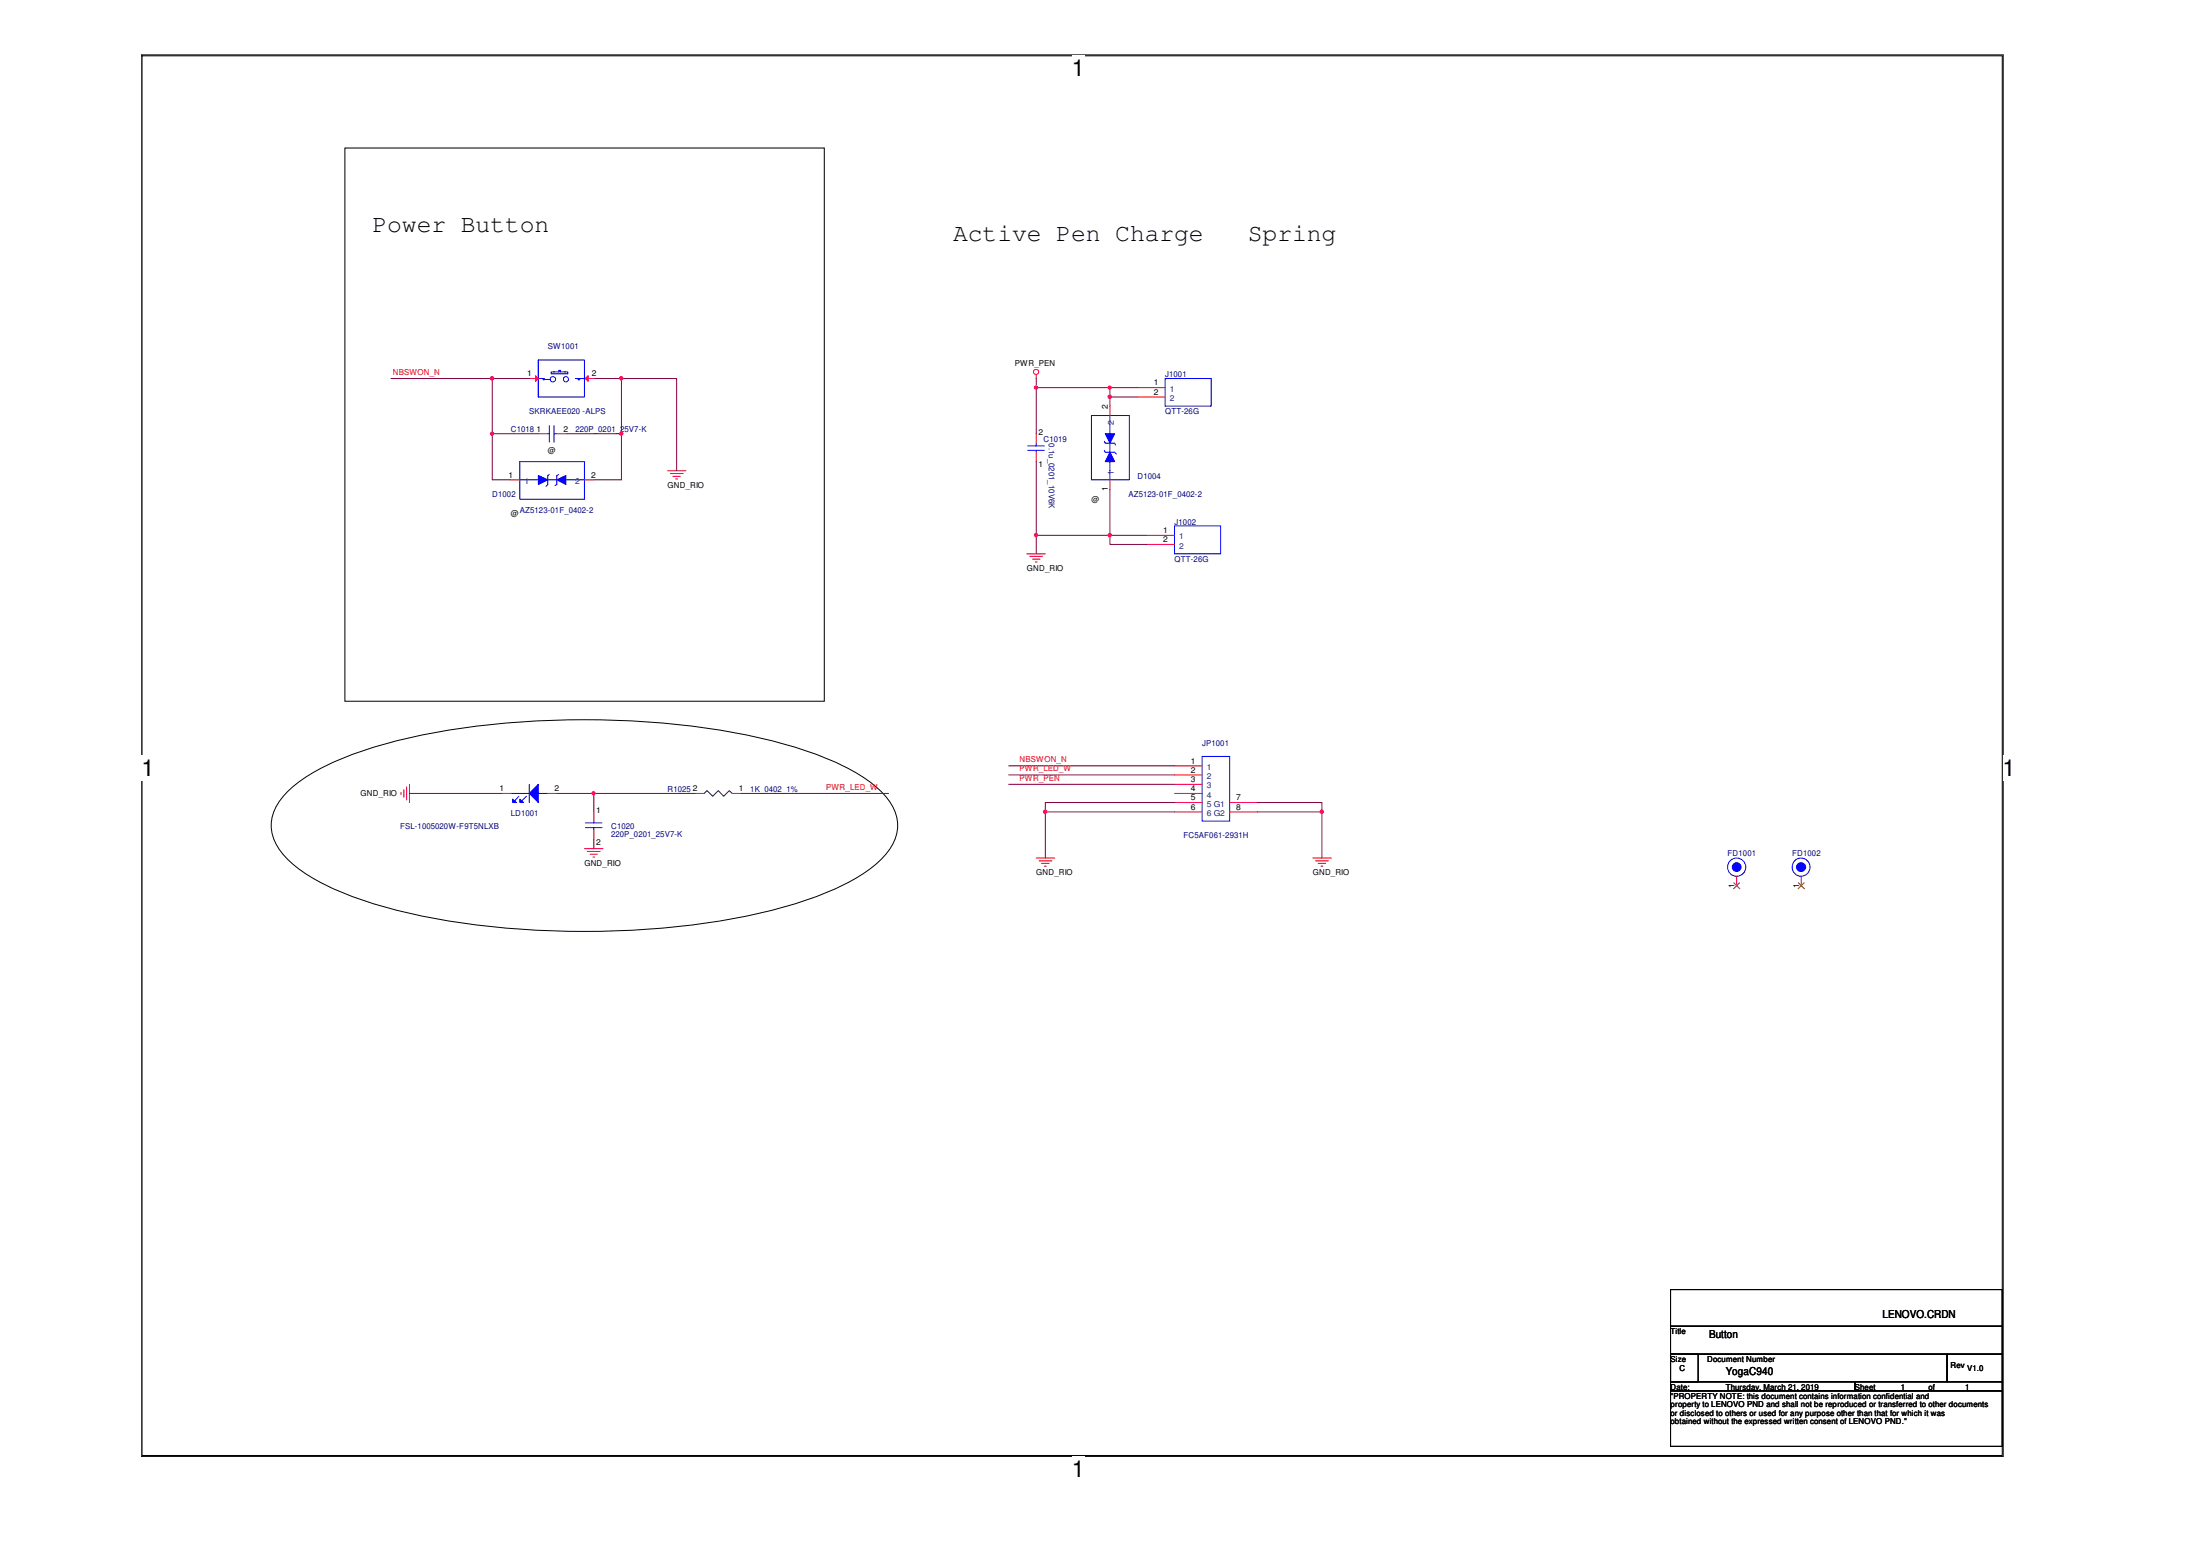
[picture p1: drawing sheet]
<svg xmlns="http://www.w3.org/2000/svg" width="297mm" height="210mm" viewBox="0 0 297 210" stroke-linecap="round" stroke-linejoin="round" font-family="sans-serif">
<path d="M19 7.4h251.5v189.2h-251.4zM19.2 7.5h251.1v189h-251.1z" fill="none" stroke="#000" stroke-width=".14"/>
<g fill="#fff">
<path d="M144.7 7.5h1.8v3.5h-1.8z"/>
<path d="M144.7 196.6h1.8v2.8h-1.8z"/>
<path d="M19.1 102h1.7v3.5h-1.7z"/>
<path d="M270.4 102h1.7v3.5h-1.7z"/>
</g>
<path d="M46.6 20h64.7v74.7h-64.7zM38.4 107.3a22.5 22.5 0 0 1 8.6-5.2 85.7 85.7 0 0 1 25.7-4.8 107.2 107.2 0 0 1 33.9 3.4 35.6 35.6 0 0 1 10.7 4.7 9.2 9.2 0 0 1 3.8 5 5.7 5.7 0 0 1-1.7 5.1 22.6 22.6 0 0 1-8.6 5.3 85.5 85.5 0 0 1-25.6 4.8 111.2 111.2 0 0 1-31.7-2.8 40.4 40.4 0 0 1-13-5.4 9.3 9.3 0 0 1-3.8-4.9 5.7 5.7 0 0 1 1.7-5.2zM225.6 174.1h44.7v4.9h-44.7zM225.6 179h44.7v3.8h-44.7zM225.6 182.8h3.7v3.7h-3.7zM225.6 182.8h37.3v3.7h-37.3zM225.6 186.5h24.8v1.2h-24.8zM225.6 187.7h44.7v7.5h-44.7zM250.4 186.5h19.9v1.2h-19.9zM262.9 182.8h7.4v3.7h-7.4z" fill="none" stroke="#000" stroke-width=".14"/>
<g fill="none" stroke="#f00" stroke-width=".14">
<path d="M139.9 50.6v.5M90.1 63.5h2.5M90.5 63.9h1.7M90.8 64.3h1.1M91.2 64.6h.3M138.6 74.8h2.5M139 75.1h1.8M139.4 75.5h1M139.8 75.9h.2M54.1 107v.2M54.5 106.6v1M54.9 106.2v1.8"/>
<path d="M55.3 105.9v2.4M78.9 114.6h2.5M79.3 114.9h1.7M79.7 115.3h.9M80.1 115.7h.2M139.9 115.8h2.5M140.3 116.2h1.7M140.6 116.5h1M141 116.9h.3M177.2 115.8h2.5M177.6 116.2h1.8M178 116.5h1"/>
<path d="M178.4 116.9h.2"/>
<circle cx="139.9" cy="50.2" r=".36"/>
</g>
<path d="M70.2 62.3h8.7v5.1h-8.7zM71.5 64.8h1.2M74 64.8h1.2M77.7 64.8h1.2" fill="none" stroke="#00f" stroke-width=".14"/>
<path d="M75.2 64.8l1.2-.6v1.2z" fill="#00f"/>
<path d="M75.2 64.8l1.2-.6v1.2zM75.4 64l-.2 .2v1.2l-.3 .1M76.4 64.8h1.3" fill="none" stroke="#00f" stroke-width=".14"/>
<path d="M72.7 64.2l1.3 .6-1.3 .6z" fill="#00f"/>
<g fill="none" stroke="#00f" stroke-width=".14">
<path d="M72.7 48.6v5h6.2v-5h-6.2v5M72.7 51.1h.7M73.3 51.1h.2v.2h-.2zM73.4 51.2h.9M74.4 50.2h2.3v.3h-2.3zM75.4 50.2v-.2h.3v.2M78.1 51.1h.1v.2h-.1zM78.9 51.1h-1.2h1.3M157.3 51.1h6.2v3.7h-6.2zM70.2 64.8h1.3M72.7 64.2l1.3 .6-1.3 .6zM74.2 64l-.2 .2v1.2l-.3 .3"/>
<path d="M158.6 71h6.2v3.8h-6.2z"/>
<circle cx="74.6" cy="51.2" r=".37"/>
<circle cx="76.4" cy="51.2" r=".35"/>
</g>
<path d="M153.6 52.3h3.7M153.6 53.6h3.7M69 64.8h1.2M78.9 64.8h1.3M154.9 72.3h3.7M154.9 73.5h3.7M93.9 107.1h1.2M98.8 107.1h1.3" fill="none" stroke="#f00" stroke-width=".14"/>
<path d="M95.1 107.1l.4-.4 .7 .8 .8-.8 .7 .8 .8-.8 .3 .4" fill="none" stroke="#400040" stroke-width=".14"/>
<path d="M79 51.1l.4-.4v.8z" fill="#f00"/>
<path d="M79 51.1l.4-.4v.8zM79 51.1h1.3" fill="none" stroke="#f00" stroke-width=".14"/>
<path d="M72.3 50.7l.4 .4-.4 .4z" fill="#f00"/>
<path d="M71.5 51.1h1.2M72.3 50.7l.4 .4-.4 .4zM72.7 58.5h1.3M75.2 58.5h1.2" fill="none" stroke="#f00" stroke-width=".14"/>
<path d="M74 58.5h.2M74.2 57.4v2.3M74.8 57.4v2.3M74.8 58.5h.4" fill="none" stroke="#00f" stroke-width=".14"/>
<path d="M70.2 107.9l.5 .4h-.5z" fill="#00f"/>
<path d="M70.2 107.9l.5 .4h-.5z" fill="none" stroke="#00f" stroke-width=".14"/>
<path d="M71.5 107.1l1.2-1.2v2.4z" fill="#00f"/>
<path d="M71.5 107.1l1.2-1.2v2.4z" fill="none" stroke="#00f" stroke-width=".14"/>
<path d="M69.2 107.9l.5 .4h-.5z" fill="#00f"/>
<path d="M147.4 56.1h5.1v8.7h-5.1zM149.9 56.1v1.2M149.9 59.8v1.2M149.9 62.3v1.2M69 107.1h2.5M69.2 107.9l.5 .4h-.5zM70.1 107.5l-.6 .6M71.1 107.5l-.7 .6M71.5 105.9v2.4M72.7 107.1h1.3M162.3 102.1h3.7v8.7h-3.7z" fill="none" stroke="#00f" stroke-width=".14"/>
<path d="M67.7 107.1h1.3M74 107.1h1.2M158.6 103.4h3.7M158.6 104.6h3.7M158.6 105.9h3.7M158.6 107.1h3.7M158.6 108.3h3.7M158.6 109.6h3.7M166 108.3h3.8M166 109.6h3.8" fill="none" stroke="#f00" stroke-width=".14"/>
<path d="M149.2 58.5h1.3l-.6 1.3z" fill="#00f"/>
<path d="M149.1 59.6l.1 .2h1.3l.1 .3M149.2 58.5h1.3l-.6 1.3zM149.9 57.3v1.2" fill="none" stroke="#00f" stroke-width=".14"/>
<path d="M149.9 61l.6 1.3h-1.3z" fill="#00f"/>
<path d="M139.9 59.8v.4M138.8 60.2h2.2M138.8 60.8h2.2M139.9 60.8v.2M149.1 60.8l.1 .2h1.3l.2 .3M149.9 63.5v1.3M149.9 61l.6 1.3h-1.3zM79 111.7h2.3M79 111.1h2.3M80.2 110.8v.3M80.2 111.7v.4" fill="none" stroke="#00f" stroke-width=".14"/>
<path d="M139.9 58.5v1.3M149.9 54.8v1.3M139.9 61v1.3M149.9 64.8v1.2M80.2 109.6v1.2M80.2 112.1v1.2" fill="none" stroke="#f00" stroke-width=".14"/>
<circle cx="234.5" cy="117" r=".59" fill="#00f"/>
<g fill="none" stroke="#00f" stroke-width=".14">
<circle cx="234.5" cy="117.1" r="1.23"/>
<circle cx="234.5" cy="117" r=".59"/>
</g>
<path d="M234.5 118.3v1.2" fill="none" stroke="#f00" stroke-width=".14"/>
<path d="M234.1 119.2l.8 .8M234.9 119.2l-.8 .8" fill="none" stroke="#804000" stroke-width=".14"/>
<circle cx="243.2" cy="117.1" r=".61" fill="#00f"/>
<g fill="none" stroke="#00f" stroke-width=".14">
<circle cx="243.2" cy="117" r="1.22"/>
<circle cx="243.2" cy="117.1" r=".61"/>
</g>
<path d="M243.2 118.3v1.2" fill="none" stroke="#f00" stroke-width=".14"/>
<path d="M242.8 119.2l.8 .8M243.6 119.2l-.8 .8" fill="none" stroke="#804000" stroke-width=".14"/>
<path d="M66.5 51.1v7.4M83.9 58.5v6.3h-3.7M66.5 64.8h2.5" fill="none" stroke="#800040" stroke-width=".14"/>
<path d="M66.3 58.4h.3l.1 .1-.1 .2-.2 .1-.1-.1z" fill-rule="evenodd" fill="#f0f"/>
<path d="M66.3 58.4h.3l.1 .1-.1 .2-.2 .1-.1-.1z" fill="none" stroke="#f0f" stroke-width=".14"/>
<path d="M66.3 50.9h.3l.1 .2-.1 .1-.2 .1-.1-.1z" fill-rule="evenodd" fill="#f0f"/>
<path d="M66.3 50.9h.3l.1 .2-.1 .1-.2 .1-.1-.1z" fill="none" stroke="#f0f" stroke-width=".14"/>
<path d="M83.9 51.1v7.4" fill="none" stroke="#800040" stroke-width=".14"/>
<path d="M83.7 58.4h.3l.1 .1-.1 .2-.1 .1-.2-.1z" fill-rule="evenodd" fill="#f0f"/>
<path d="M83.7 58.4h.3l.1 .1-.1 .2-.1 .1-.2-.1z" fill="none" stroke="#f0f" stroke-width=".14"/>
<path d="M83.7 50.9h.3l.1 .2-.1 .1-.1 .1-.2-.1z" fill-rule="evenodd" fill="#f0f"/>
<path d="M83.7 50.9h.3l.1 .2-.1 .1-.1 .1-.2-.1z" fill="none" stroke="#f0f" stroke-width=".14"/>
<path d="M52.8 51.1h18.7M72.7 58.5h-6.2v6.3M76.4 58.5h7.5M83.9 51.1h7.5v12.4M169.8 109.6h8.7v6.2" fill="none" stroke="#800040" stroke-width=".14"/>
<path d="M178.3 109.4h.3l.1 .2-.1 .1-.2 .1-.1-.1z" fill-rule="evenodd" fill="#f0f"/>
<path d="M178.3 109.4h.3l.1 .2-.1 .1-.2 .1-.1-.1z" fill="none" stroke="#f0f" stroke-width=".14"/>
<path d="M141.1 109.6h17.5" fill="none" stroke="#800040" stroke-width=".14"/>
<path d="M140.9 109.4h.4l.1 .2-.1 .1-.2 .1-.2-.1z" fill-rule="evenodd" fill="#f0f"/>
<path d="M140.9 109.4h.4l.1 .2-.1 .1-.2 .1-.2-.1z" fill="none" stroke="#f0f" stroke-width=".14"/>
<path d="M139.9 72.3h10M136.2 103.4h22.4M136.2 104.6h22.4M141.1 109.6v6.2" fill="none" stroke="#800040" stroke-width=".14"/>
<path d="M149.7 72.1h.3l.1 .1-.1 .2-.2 .1-.1-.1z" fill-rule="evenodd" fill="#f0f"/>
<path d="M149.7 72.1h.3l.1 .1-.1 .2-.2 .1-.1-.1z" fill="none" stroke="#f0f" stroke-width=".14"/>
<path d="M139.7 72.1h.3l.1 .1-.1 .2-.1 .1-.2-.1z" fill-rule="evenodd" fill="#f0f"/>
<path d="M139.7 72.1h.3l.1 .1-.1 .2-.1 .1-.2-.1z" fill="none" stroke="#f0f" stroke-width=".14"/>
<path d="M139.9 51.1v1.2M149.9 52.3v1.3M149.9 52.3h3.7M149.9 52.3h-10v6.2M139.9 72.3v2.5M149.9 66v6.3M136.2 105.9h22.4M158.6 108.3h-17.5v1.3M169.8 108.3h8.7v1.3" fill="none" stroke="#800040" stroke-width=".14"/>
<path d="M139.7 52.2h.3l.1 .1-.1 .2h-.1h-.2z" fill-rule="evenodd" fill="#f0f"/>
<path d="M139.7 52.2h.3l.1 .1-.1 .2h-.1h-.2z" fill="none" stroke="#f0f" stroke-width=".14"/>
<path d="M149.7 52.2h.3l.1 .1-.1 .2h-.2h-.1z" fill-rule="evenodd" fill="#f0f"/>
<path d="M149.7 52.2h.3l.1 .1-.1 .2h-.2h-.1z" fill="none" stroke="#f0f" stroke-width=".14"/>
<path d="M139.9 62.3v10M80.2 107.1h13.7" fill="none" stroke="#800040" stroke-width=".14"/>
<path d="M80 106.9h.3v.2v.1l-.2 .1-.1-.1z" fill-rule="evenodd" fill="#f0f"/>
<path d="M80 106.9h.3v.2v.1l-.2 .1-.1-.1z" fill="none" stroke="#f0f" stroke-width=".14"/>
<path d="M80.3 51.1h3.6M153.6 53.6h-3.7v1.2M149.9 72.3h5M55.3 107.1h12.4M75.2 107.1h5v2.5M80.2 113.3v1.3M100.1 107.1h19.9" fill="none" stroke="#800040" stroke-width=".14"/>
<path d="M149.7 53.4h.3l.1 .2-.1 .1-.2 .1-.1-.1z" fill-rule="evenodd" fill="#f0f"/>
<path d="M149.7 53.4h.3l.1 .2-.1 .1-.2 .1-.1-.1z" fill="none" stroke="#f0f" stroke-width=".14"/>
<path d="M149.9 72.3v1.2h5" fill="none" stroke="#800040" stroke-width=".14"/>
<path d="M66.3 58.4h.3l.1 .1-.1 .2-.2 .1-.1-.1z" fill-rule="evenodd" fill="#f0f"/>
<path d="M66.3 58.4h.3l.1 .1-.1 .2-.2 .1-.1-.1z" fill="none" stroke="#f0f" stroke-width=".14"/>
<path d="M66.3 50.9h.3l.1 .2-.1 .1-.2 .1-.1-.1z" fill-rule="evenodd" fill="#f0f"/>
<path d="M66.3 50.9h.3l.1 .2-.1 .1-.2 .1-.1-.1z" fill="none" stroke="#f0f" stroke-width=".14"/>
<path d="M83.7 58.4h.3l.1 .1-.1 .2-.1 .1-.2-.1z" fill-rule="evenodd" fill="#f0f"/>
<path d="M83.7 58.4h.3l.1 .1-.1 .2-.1 .1-.2-.1z" fill="none" stroke="#f0f" stroke-width=".14"/>
<path d="M83.7 50.9h.3l.1 .2-.1 .1-.1 .1-.2-.1z" fill-rule="evenodd" fill="#f0f"/>
<path d="M83.7 50.9h.3l.1 .2-.1 .1-.1 .1-.2-.1z" fill="none" stroke="#f0f" stroke-width=".14"/>
<path d="M178.3 109.4h.3l.1 .2-.1 .1-.2 .1-.1-.1z" fill-rule="evenodd" fill="#f0f"/>
<path d="M178.3 109.4h.3l.1 .2-.1 .1-.2 .1-.1-.1z" fill="none" stroke="#f0f" stroke-width=".14"/>
<path d="M140.9 109.4h.4l.1 .2-.1 .1-.2 .1-.2-.1z" fill-rule="evenodd" fill="#f0f"/>
<path d="M140.9 109.4h.4l.1 .2-.1 .1-.2 .1-.2-.1z" fill="none" stroke="#f0f" stroke-width=".14"/>
<path d="M149.7 72.1h.3l.1 .1-.1 .2-.2 .1-.1-.1z" fill-rule="evenodd" fill="#f0f"/>
<path d="M149.7 72.1h.3l.1 .1-.1 .2-.2 .1-.1-.1z" fill="none" stroke="#f0f" stroke-width=".14"/>
<path d="M139.7 72.1h.3l.1 .1-.1 .2-.1 .1-.2-.1z" fill-rule="evenodd" fill="#f0f"/>
<path d="M139.7 72.1h.3l.1 .1-.1 .2-.1 .1-.2-.1z" fill="none" stroke="#f0f" stroke-width=".14"/>
<path d="M139.7 52.2h.3l.1 .1-.1 .2h-.1h-.2z" fill-rule="evenodd" fill="#f0f"/>
<path d="M139.7 52.2h.3l.1 .1-.1 .2h-.1h-.2z" fill="none" stroke="#f0f" stroke-width=".14"/>
<path d="M149.7 52.2h.3l.1 .1-.1 .2h-.2h-.1z" fill-rule="evenodd" fill="#f0f"/>
<path d="M149.7 52.2h.3l.1 .1-.1 .2h-.2h-.1z" fill="none" stroke="#f0f" stroke-width=".14"/>
<path d="M80 106.9h.3v.2v.1l-.2 .1-.1-.1z" fill-rule="evenodd" fill="#f0f"/>
<path d="M80 106.9h.3v.2v.1l-.2 .1-.1-.1z" fill="none" stroke="#f0f" stroke-width=".14"/>
<path d="M149.7 53.4h.3l.1 .2-.1 .1-.2 .1-.1-.1z" fill-rule="evenodd" fill="#f0f"/>
<path d="M149.7 53.4h.3l.1 .2-.1 .1-.2 .1-.1-.1z" fill="none" stroke="#f0f" stroke-width=".14"/>
<g font-size="3.3">
<text x="50.3" y="31.4">Power Button</text>
<text x="128.7" y="32.6">Active Pen Charge</text>
<text x="168.5" y="32.6">Spring</text>
</g>
<g font-size="3.1">
<text x="144.7" y="10.3">1</text>
<text x="19.1" y="104.8">1</text>
<text x="270.4" y="104.8">1</text>
<text x="144.7" y="199.3">1</text>
</g>
<g font-size="1.5">
<text x="254.2" y="177.9">LENOVO.CRDN</text>
<text x="230.8" y="180.6">Button</text>
<text x="233" y="185.6">YogaC940</text>
</g>
<g font-size="1.1" fill="#000080">
<text x="74" y="47.2">SW1001</text>
<text x="157.3" y="50.9">J1001</text>
<text x="69" y="58.4">C1018</text>
<text x="71.5" y="55.9">SKRKAEE020 -ALPS</text>
<text x="77.7" y="58.4">220P_0201_25V7-K</text>
<text x="140.9" y="59.6">C1019</text>
<text x="141.6" y="59.8" transform="rotate(90 141.6 59.8)">0.1u_0201_10V6K</text>
<text x="157.3" y="55.9">QTT-26G</text>
<text x="153.6" y="64.6">D1004</text>
<text x="66.5" y="67.1">D1002</text>
<text x="70.2" y="69.2">AZ5123-01F_0402-2</text>
<text x="152.4" y="67.1">AZ5123-01F_0402-2</text>
<text x="158.6" y="70.8">J1002</text>
<text x="158.6" y="75.8">QTT-26G</text>
<text x="162.3" y="100.7">JP1001</text>
<text x="90.1" y="106.9">R1025</text>
<text x="101.3" y="106.9">1K_0402_1%</text>
<text x="54" y="111.9">FSL-1005020W-F9T5NLXB</text>
<text x="69" y="110.2">LD1001</text>
<text x="82.5" y="111.9">C1020</text>
<text x="82.5" y="113">220P_0201_25V7-K</text>
<text x="159.8" y="113.2">FC5AF061-2931H</text>
<text x="233.3" y="115.6">FD1001</text>
<text x="242" y="115.6">FD1002</text>
</g>
<g font-size="1.1" fill="#f00">
<text x="53" y="50.6">NBSWON_N</text>
<text x="111.5" y="106.6">PWR_LED_W</text>
<text x="137.7" y="102.9">NBSWON_N</text>
<text x="137.7" y="104.1">PWR_LED_W</text>
<text x="137.7" y="105.4">PWR_PEN</text>
</g>
<g font-size="1.1">
<text x="71.2" y="50.8">1</text>
<text x="79.9" y="50.8">2</text>
<text x="137" y="49.4">PWR_PEN</text>
<text x="155.8" y="52">1</text>
<text x="155.8" y="53.3">2</text>
<text x="72.4" y="58.3">1</text>
<text x="76.1" y="58.3">2</text>
<text x="140.2" y="58.7">2</text>
<text x="149.6" y="55.2" transform="rotate(-90 149.6 55.2)">2</text>
<text x="68.7" y="64.5">1</text>
<text x="74" y="61.1">@</text>
<text x="79.8" y="64.5">2</text>
<text x="90.1" y="65.8">GND_RIO</text>
<text x="140.2" y="63">1</text>
<text x="69" y="69.6">@</text>
<text x="147.4" y="67.7">@</text>
<text x="149.6" y="66.3" transform="rotate(-90 149.6 66.3)">1</text>
<text x="157.1" y="72">1</text>
<text x="138.6" y="77">GND_RIO</text>
<text x="157.1" y="73.2">2</text>
<text x="48.7" y="107.4">GND_RIO</text>
<text x="67.4" y="106.8">1</text>
<text x="74.8" y="106.8">2</text>
<text x="93.6" y="106.8">2</text>
<text x="99.7" y="106.8">1</text>
<text x="160.8" y="103.1">1</text>
<text x="160.8" y="104.3">2</text>
<text x="160.8" y="105.6">3</text>
<text x="160.8" y="106.8">4</text>
<text x="80.5" y="109.7">1</text>
<text x="160.8" y="108">5</text>
<text x="160.8" y="109.3">6</text>
<text x="166.9" y="108">7</text>
<text x="166.9" y="109.3">8</text>
<text x="78.9" y="116.9">GND_RIO</text>
<text x="80.5" y="114">2</text>
<text x="139.9" y="118.1">GND_RIO</text>
<text x="177.2" y="118.1">GND_RIO</text>
<text x="234.2" y="119.8" transform="rotate(-90 234.2 119.8)">1</text>
<text x="242.9" y="119.8" transform="rotate(-90 242.9 119.8)">1</text>
<text x="225.6" y="180.1">Title</text>
<text x="225.6" y="183.9">Size</text>
<text x="226.8" y="185.1">C</text>
<text x="230.5" y="183.9">Document Number</text>
<text x="263.4" y="184.7">Rev</text>
<text x="265.6" y="185.1">V1.0</text>
<text x="225.6" y="188.8">&quot;PROPERTY NOTE: this document contains information confidential and</text>
<text x="225.6" y="189.9">property to LENOVO PND and shall not be reproduced or transferred to other documents</text>
<text x="225.6" y="191.1">or disclosed to others or used for any purpose other than that for which it was</text>
<text x="225.6" y="187.6">Date:</text>
<text x="233" y="187.6">Thursday, March 21, 2019</text>
<text x="250.4" y="187.6">Sheet</text>
<text x="256.7" y="187.6">1</text>
<text x="260.4" y="187.6">of</text>
<text x="265.3" y="187.6">1</text>
<text x="225.6" y="192.2">obtained without the expressed written consent of LENOVO PND.&quot;</text>
</g>
<g font-size="1.1" fill="#004080">
<text x="157.9" y="52.9">1</text>
<text x="150.4" y="57.4" transform="rotate(-90 150.4 57.4)">2</text>
<text x="157.9" y="54.1">2</text>
<text x="70.8" y="65.3">1</text>
<text x="77.6" y="65.3">2</text>
<text x="150.4" y="64.1" transform="rotate(-90 150.4 64.1)">1</text>
<text x="159.2" y="72.8">1</text>
<text x="159.2" y="74">2</text>
<text x="162.9" y="103.9">1</text>
<text x="162.9" y="105.2">2</text>
<text x="162.9" y="106.4">3</text>
<text x="162.9" y="107.7">4</text>
<text x="162.9" y="108.9">5 G1</text>
<text x="162.9" y="110.2">6 G2</text>
</g>
</svg>
